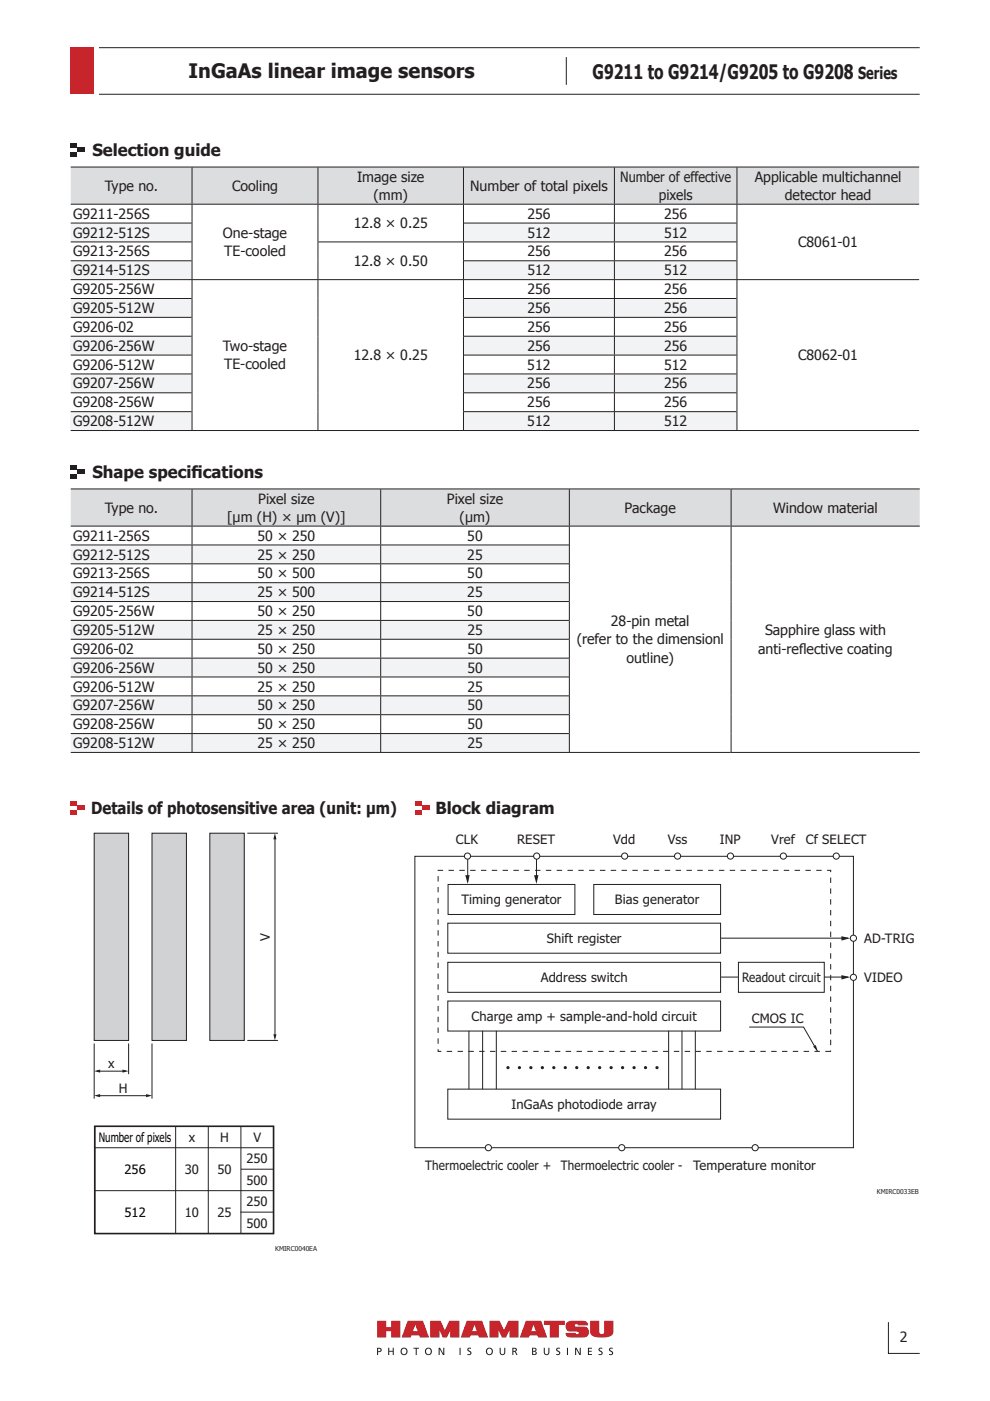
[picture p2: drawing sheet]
<svg xmlns="http://www.w3.org/2000/svg" width="210mm" height="297mm" viewBox="0 0 210 297" stroke-linecap="round" stroke-linejoin="round" font-family="sans-serif">
<g fill="#c8242b">
<path d="M79.9 280h2v1.4h1v-1.4h2v3.6h-2v-1.4h-1v1.4h-2z"/>
<path d="M115.3 280h4.4v.9h-1.2v2.7h-1.9v-2.7h-1.3z"/>
<path d="M91.2 280h2.2l.9 2 .9-2h2.2v3.6h-1.9v-1.5l-.7 1.5h-.9l-.7-1.5v1.5h-2z"/>
<path d="M103.8 280h2.1l1 2 .9-2h2.1v3.6h-1.9v-1.5l-.7 1.5h-.9l-.7-1.5v1.5h-1.9z"/>
<path d="M120.3 280.3l.8-.3h2.5a.92 .92 0 0 1 1.1 1h-2.1a.36 .36 0 0 0-.4-.3 .36 .36 0 0 0-.3 .3l.3 .3h1.2a1.19 1.19 0 0 1 1.4 1.2 1.19 1.19 0 0 1-1.5 1.1h-1.7a1.37 1.37 0 0 1-1.6-.7l-.1-.3h2.1l.4 .3 .3-.3-.1-.2-1.3-.1a1.16 1.16 0 0 1-1.3-.6 1.16 1.16 0 0 1 .3-1.4z"/>
<path d="M125.1 280h2v2.3a.53 .53 0 0 0 .5 .6 .53 .53 0 0 0 .5-.6v-2.3h2v2a1.33 1.33 0 0 1-1.5 1.5l-.5 .1a4.7 4.7 0 0 1-2.7-.6l-.3-.7z"/>
<path d="M86.4 280l-1.3 3.6h2l.1-.5h1.7l.1 .5h2l-1.3-3.6zM88.1 280.9l.4 1.3h-.9z"/>
<path d="M99 280l-1.3 3.6h1.9l.2-.5h1.6l.2 .5h1.9l-1.3-3.6zM100.6 280.9l.5 1.3h-1z"/>
<path d="M111.5 280l-1.3 3.6h1.9l.2-.5h1.6l.2 .5h1.9l-1.3-3.6zM113.1 280.9l.5 1.3h-1z"/>
</g>
<path d="M79.9 285.8h.7l.3 .4a.57 .57 0 0 1-.7 .5v.6h-.3zM80.2 285.9v.6l.4-.1v-.3zM82.3 285.8v1.5h.2v-.7h.8v.7h.2v-1.5h-.2v.6h-.8v-.6zM84.9 286.5a.79 .79 0 0 1 1.5 0 .79 .79 0 0 1-1.5 0zM85.1 286.6a.56 .56 0 0 0 1.1 0 .56 .56 0 0 0-1.1 0zM87.7 285.8v.1h.4v1.4h.3v-1.4h.4v-.1zM90 286.5a.8 .8 0 0 1 1.6 0 .8 .8 0 0 1-1.6 0zM90.3 286.6a.56 .56 0 0 0 1.1 0 .56 .56 0 0 0-1.1 0zM93 285.8v1.5h.2v-1.3l.7 1.3h.3v-1.5h-.2v1.2l-.7-1.2zM97.4 285.8v1.5h.3v-1.5zM99.1 285.9a.55 .55 0 0 0 .5 .8l.1 .3h-.6v.3a.54 .54 0 0 0 .8-.3 .54 .54 0 0 0-.5-.7v-.3h.5v-.2l-.3-.1zM103 286.5a.79 .79 0 0 1 1.5 0 .79 .79 0 0 1-1.5 0zM103.2 286.6a.56 .56 0 0 0 1.1 0 .56 .56 0 0 0-1.1 0zM105.9 285.8v.9a.6 .6 0 0 0 .6 .6 .6 .6 0 0 0 .6-.6v-.9h-.2v1.1l-.1 .2h-.5l-.1-1.3zM108.6 285.8a.7 .7 0 0 1 1 .4l-.3 .3 .4 .8h-.2l-.3-.5-.2-.2h-.2v.7h-.2zM108.8 285.9v.5l.5-.1-.1-.3zM112.8 285.8l.9 .1v.4l-.2 .2 .3 .4-.3 .4h-.7zM113 285.9v.5l.5-.1v-.3zM113 286.6v.5l.5-.1v-.3zM115.3 285.8v.9a.6 .6 0 0 0 .6 .6 .6 .6 0 0 0 .6-.6v-.9h-.2l-.1 1.1-.1 .2h-.4l-.2-1.3zM118 285.9a.55 .55 0 0 0 .5 .8v.3h-.6v.3a.54 .54 0 0 0 .9-.3 .54 .54 0 0 0-.6-.7v-.3h.5v-.2l-.3-.1zM120.2 285.8v1.5h.2v-1.5zM121.9 285.8v1.5h.3v-1.3l.7 1.3h.2v-1.5h-.2v1.2l-.7-1.2zM124.7 285.8v1.5h.8v-.2h-.6v-.5h.6v-.2h-.6v-.5h.6v-.1zM127 285.9a.55 .55 0 0 0 .4 .8l.1 .3h-.6v.3a.54 .54 0 0 0 .9-.3 .54 .54 0 0 0-.6-.7v-.3h.5v-.2l-.3-.1zM129.2 285.9a.55 .55 0 0 0 .5 .8v.3h-.6v.3a.54 .54 0 0 0 .9-.3 .54 .54 0 0 0-.6-.7v-.3h.5v-.2l-.3-.1z" fill="#231f20"/>
<path d="M21 10.1h174M21 20h174" fill="none" stroke="#231f20" stroke-width=".21"/>
<path d="M15 10.1h4.9v9.9h-4.9z" fill="#c8242b"/>
<path d="M120.1 12.1v5.9M188.4 280.3v6.7h6.6" fill="none" stroke="#231f20" stroke-width=".21"/>
<path d="M15 31.3h1.5v1h-1.5z" fill="#fff"/>
<path d="M15 30.3h1.5v1h-1.5z" fill="#231f20"/>
<path d="M16.5 30.3h1.5v1h-1.5z" fill="#fff"/>
<g fill="#231f20">
<path d="M16.5 31.3h1.5v1h-1.5z"/>
<path d="M15 32.3h1.5v1h-1.5z"/>
</g>
<g fill="#fff">
<path d="M16.5 32.3h1.5v1h-1.5z"/>
<path d="M15 99.5h1.5v1h-1.5z"/>
</g>
<path d="M15 98.5h1.5v1h-1.5z" fill="#231f20"/>
<path d="M16.5 98.5h1.5v1h-1.5z" fill="#fff"/>
<g fill="#231f20">
<path d="M16.5 99.5h1.5v1h-1.5z"/>
<path d="M15 100.5h1.5v1h-1.5z"/>
</g>
<path d="M16.5 100.5h1.5v1h-1.5z" fill="#fff"/>
<g fill="#dcdddf">
<path d="M67.4 35.4h30.9v7.9h-30.9z"/>
<path d="M15 35.4h25.7v7.9h-25.7zM40.7 35.4h26.7v7.9h-26.7zM98.3 35.4h32v7.9h-32zM130.3 35.4h26v7.9h-26zM156.3 35.4h38.6v7.9h-38.6z"/>
</g>
<g fill="#f2f3f4">
<path d="M130.3 47.3h26v4h-26z"/>
<path d="M130.3 55.3h26v4h-26z"/>
<path d="M15 71.3h25.7v4h-25.7z"/>
<path d="M15 87.3h25.7v4h-25.7z"/>
<path d="M15 47.3h25.7v4h-25.7zM98.3 47.3h32v4h-32z"/>
<path d="M15 55.3h25.7v4h-25.7zM98.3 55.3h32v4h-32z"/>
<path d="M15 63.3h25.7v4h-25.7zM98.3 63.3h32v4h-32zM130.3 63.3h26v4h-26z"/>
<path d="M98.3 71.3h32v4h-32zM130.3 71.3h26v4h-26zM98.3 87.3h32v4h-32zM130.3 87.3h26v4h-26z"/>
<path d="M15 79.3h25.7v4h-25.7zM98.3 79.3h32v4h-32zM130.3 79.3h26v4h-26z"/>
</g>
<g fill="none" stroke="#231f20" stroke-width=".21">
<path d="M15 35.4h179.9M40.7 35.5v7.7M67.4 35.5v7.7M98.3 35.5v7.7M130.3 35.5v7.7M156.3 35.5v7.7M15 43.3h179.9M15 59.3h179.9M15 47.3h25.6M15 51.3h25.6M15 55.3h25.6M40.7 43.4v15.8"/>
<path d="M40.7 59.4v31.8M67.4 43.4v15.8M67.4 59.4v31.8M67.5 51.3h88.7M98.3 43.4v7.8M98.3 51.4v7.8M98.3 59.4v31.8M98.4 47.3h57.8M98.4 55.3h57.8M130.3 43.4v3.8M130.3 47.4v3.8M130.3 51.4v3.8"/>
<path d="M130.3 55.4v3.8M130.3 59.4v3.8M156.3 43.4v15.8M156.3 59.4v31.8M15 63.3h25.6M15 67.3h25.6M15 71.3h25.6M15 75.3h25.6M15 79.3h25.6M98.4 63.3h57.8M98.4 67.3h57.8M98.4 71.3h57.8"/>
<path d="M98.4 75.3h57.8M98.4 79.3h57.8M130.3 63.4v3.8M130.3 67.4v3.8M130.3 71.4v3.8M130.3 75.4v3.8M130.3 79.4v3.8M15 91.3h179.9M15 83.3h25.6M15 87.3h25.6M98.4 83.3h57.8M98.4 87.3h57.8"/>
<path d="M130.3 83.4v3.8M130.3 87.4v3.8"/>
</g>
<g fill="#dcdddf">
<path d="M80.7 103.7h40v7.8h-40z"/>
<path d="M15 103.7h25.7v7.8h-25.7zM40.7 103.7h40v7.8h-40zM120.7 103.7h34.3v7.8h-34.3zM155 103.7h40v7.8h-40z"/>
</g>
<g fill="#f2f3f4">
<path d="M80.7 115.5h40v4h-40z"/>
<path d="M80.7 123.5h40v4h-40z"/>
<path d="M15 115.5h25.7v4h-25.7zM40.7 115.5h40v4h-40z"/>
<path d="M15 123.5h25.7v4h-25.7zM40.7 123.5h40v4h-40z"/>
<path d="M15 131.5h25.7v4h-25.7zM40.7 131.5h40v4h-40zM80.7 131.5h40v4h-40z"/>
<path d="M15 139.5h25.7v4h-25.7zM40.7 139.5h40v4h-40zM80.7 139.5h40v4h-40z"/>
<path d="M15 147.5h25.7v4h-25.7zM40.7 147.5h40v4h-40zM80.7 147.5h40v4h-40z"/>
<path d="M15 155.5h25.7v4h-25.7zM40.7 155.5h40v4h-40zM80.7 155.5h40v4h-40z"/>
</g>
<g fill="none" stroke="#231f20" stroke-width=".21">
<path d="M15 103.7h180M15 111.5h180M15 115.5h105.6M15 119.5h105.6M40.7 103.8v7.7M40.7 111.6v3.9M40.7 115.6v3.9M40.7 119.6v3.9M80.7 103.8v7.7M80.7 111.6v3.9M80.7 115.6v3.9M80.7 119.6v3.9"/>
<path d="M120.7 103.8v7.7M120.7 111.6v47.8M155 103.8v7.7M155 111.6v47.8M15 123.5h105.6M15 127.5h105.6M15 131.5h105.6M15 135.5h105.6M15 139.5h105.6M40.7 123.6v3.9M40.7 127.6v3.8M40.7 131.6v3.8"/>
<path d="M40.7 135.6v3.8M40.7 139.6v3.8M80.7 123.6v3.9M80.7 127.6v3.8M80.7 131.6v3.8M80.7 135.6v3.8M80.7 139.6v3.8M15 143.5h105.6M15 147.5h105.6M15 151.5h105.6M15 155.5h105.6M15 159.5h180"/>
<path d="M40.7 143.6v3.8M40.7 147.6v3.8M40.7 151.6v3.8M40.7 155.6v3.8M80.7 143.6v3.8M80.7 147.6v3.8M80.7 151.6v3.8M80.7 155.6v3.8"/>
</g>
<path d="M15 170.8h1.5v1h-1.5z" fill="#fff"/>
<path d="M15 169.8h1.5v1h-1.5z" fill="#c8242b"/>
<path d="M16.5 169.8h1.5v1h-1.5z" fill="#fff"/>
<g fill="#c8242b">
<path d="M16.5 170.8h1.5v1h-1.5z"/>
<path d="M15 171.8h1.5v1h-1.5z"/>
</g>
<g fill="#fff">
<path d="M16.5 171.8h1.5v1h-1.5z"/>
<path d="M88 170.8h1.5v1h-1.5z"/>
</g>
<path d="M88 169.8h1.5v1h-1.5z" fill="#c8242b"/>
<path d="M89.5 169.8h1.5v1h-1.5z" fill="#fff"/>
<g fill="#c8242b">
<path d="M89.5 170.8h1.5v1h-1.5z"/>
<path d="M88 171.8h1.5v1h-1.5z"/>
</g>
<path d="M89.5 171.8h1.5v1h-1.5z" fill="#fff"/>
<path d="M20 176.7h7.3v43.9h-7.3z" fill="#d1d2d4"/>
<path d="M20 176.7h7.3v43.9h-7.3z" fill="none" stroke="#231f20" stroke-width=".21"/>
<path d="M32.2 176.7h7.3v43.9h-7.3z" fill="#d1d2d4"/>
<path d="M32.2 176.7h7.3v43.9h-7.3z" fill="none" stroke="#231f20" stroke-width=".21"/>
<path d="M44.5 176.7h7.3v43.9h-7.3z" fill="#d1d2d4"/>
<path d="M44.5 176.7h7.3v43.9h-7.3zM52.4 176.7h6.5M20 221.2v11.7M20.6 232.3h11M27.3 221.2v6.5M32.2 221.2v11.7M52.4 220.6h6.5" fill="none" stroke="#231f20" stroke-width=".21"/>
<g fill="#231f20">
<path d="M31 232l1.3 .3-1.3 .3z"/>
<path d="M19.9 232.3l1.3-.3v.6z"/>
</g>
<path d="M20.6 227.1h6" fill="none" stroke="#231f20" stroke-width=".21"/>
<g fill="#231f20">
<path d="M26 226.8l1.3 .3-1.3 .3z"/>
<path d="M19.9 227.1l1.3-.3v.6z"/>
</g>
<path d="M58.3 177.3v42.6" fill="none" stroke="#231f20" stroke-width=".21"/>
<g fill="#231f20">
<path d="M58.3 176.7l.3 1.3h-.6z"/>
<path d="M58 219.3h.6l-.3 1.3z"/>
</g>
<path d="M20.1 238.8h37.9v22.7h-37.9z" fill="none" stroke="#231f20" stroke-width=".34"/>
<path d="M20.1 238.8v22.7M37.2 238.8v22.7M44.2 238.8v22.7M51.1 238.8v22.7M58 238.8v22.7M20.1 243.3h37.9M20.1 252.4h37.9M51 257h7M51.1 247.9h6.9" fill="none" stroke="#231f20" stroke-width=".21"/>
<path d="M99.2 181.6v5.4z" fill="#fff"/>
<path d="M99.2 181.6v5.4" fill="none" stroke="#231f20" stroke-width=".21"/>
<path d="M98.7 185.6l.9-.1-.4 1.9z" fill="#231f20"/>
<path d="M113.7 181.6v5.4z" fill="#fff"/>
<path d="M113.7 181.6v5.4" fill="none" stroke="#231f20" stroke-width=".21"/>
<path d="M113.2 185.6l1-.1-.5 1.9z" fill="#231f20"/>
<path d="M152.9 207.2h26.9z" fill="#fff"/>
<path d="M152.9 207.2h26.9" fill="none" stroke="#231f20" stroke-width=".21"/>
<path d="M178.4 206.7l1.9 .5-1.9 .5z" fill="#231f20"/>
<path d="M152.9 198.9h26.9z" fill="#fff"/>
<path d="M152.9 198.9h26.9" fill="none" stroke="#231f20" stroke-width=".21"/>
<path d="M178.4 198.5l1.9 .4-1.9 .5z" fill="#231f20"/>
<path d="M88 181.6h92.9v61.7h-92.9zM94.9 195.7h57.9v6.4h-57.9zM95 187.5h26.9v6.4h-26.9zM125.9 187.5h26.9v6.4h-26.9zM94.9 204h57.9v6.4h-57.9zM94.9 212.2h57.9v6.4h-57.9zM94.9 230.9h57.9v6.4h-57.9z" fill="none" stroke="#231f20" stroke-width=".21"/>
<path d="M92.9 184.5h83.2v38.4h-83.2z" fill="none" stroke="#231f20" stroke-width=".21" stroke-dasharray="1.1 1.1" stroke-linecap="butt"/>
<circle cx="99.1" cy="181.5" r=".65" fill="#fff"/>
<circle cx="99.1" cy="181.5" r=".65" fill="none" stroke="#231f20" stroke-width=".21"/>
<circle cx="113.8" cy="181.5" r=".65" fill="#fff"/>
<circle cx="113.8" cy="181.5" r=".65" fill="none" stroke="#231f20" stroke-width=".21"/>
<circle cx="132.4" cy="181.5" r=".65" fill="#fff"/>
<circle cx="132.4" cy="181.5" r=".65" fill="none" stroke="#231f20" stroke-width=".21"/>
<circle cx="143.7" cy="181.5" r=".65" fill="#fff"/>
<circle cx="143.7" cy="181.5" r=".65" fill="none" stroke="#231f20" stroke-width=".21"/>
<circle cx="154.9" cy="181.5" r=".65" fill="#fff"/>
<circle cx="154.9" cy="181.5" r=".65" fill="none" stroke="#231f20" stroke-width=".21"/>
<circle cx="166.1" cy="181.5" r=".65" fill="#fff"/>
<circle cx="166.1" cy="181.5" r=".65" fill="none" stroke="#231f20" stroke-width=".21"/>
<circle cx="177.3" cy="181.5" r=".65" fill="#fff"/>
<circle cx="177.3" cy="181.5" r=".65" fill="none" stroke="#231f20" stroke-width=".21"/>
<circle cx="180.9" cy="198.9" r=".65" fill="#fff"/>
<circle cx="180.9" cy="198.9" r=".65" fill="none" stroke="#231f20" stroke-width=".21"/>
<circle cx="180.9" cy="207.2" r=".65" fill="#fff"/>
<circle cx="180.9" cy="207.2" r=".65" fill="none" stroke="#231f20" stroke-width=".21"/>
<circle cx="160.1" cy="243.3" r=".65" fill="#fff"/>
<circle cx="160.1" cy="243.3" r=".65" fill="none" stroke="#231f20" stroke-width=".21"/>
<circle cx="131.8" cy="243.3" r=".65" fill="#fff"/>
<circle cx="131.8" cy="243.3" r=".65" fill="none" stroke="#231f20" stroke-width=".21"/>
<circle cx="103.5" cy="243.3" r=".65" fill="#fff"/>
<g fill="none" stroke="#231f20" stroke-width=".21">
<path d="M99.4 218.5v12.4M102.3 218.5v12.4M105.2 218.5v12.4M141.8 218.5v12.4M144.6 218.5v12.4M147.4 218.5v12.4"/>
<circle cx="103.5" cy="243.3" r=".65"/>
</g>
<path d="M107.7 226.4h32.5" fill="none" stroke="#231f20" stroke-width=".69" stroke-dasharray="0 2.4"/>
<path d="M156.6 204h18.2v6.4h-18.2z" fill="#fff"/>
<path d="M156.6 204h18.2v6.4h-18.2zM158.9 217.8h11.5l2.9 5" fill="none" stroke="#231f20" stroke-width=".21"/>
<path d="M172.4 221.9l.6-.3 .3 1.3z" fill="#231f20"/>
<g font-size="4.2" fill="#231f20">
<text x="40" y="16.6">InGaAs linear image sensors</text>
<text x="125.6" y="16.7">G9211 to G9214/G9205 to G9208</text>
</g>
<g font-size="3.5" fill="#231f20">
<text x="182" y="16.7">Series</text>
<text x="19.6" y="33.1">Selection guide</text>
<text x="19.6" y="101.3">Shape specifcations</text>
<text x="40.6" y="101.3">i</text>
<text x="19.3" y="172.6">Details of photosensitive area (unit: μm)</text>
<text x="92.3" y="172.6">Block diagram</text>
</g>
<g font-size="3" fill="#231f20">
<text x="22.2" y="40.4">Type no.</text>
<text x="49.2" y="40.4">Cooling</text>
<text x="75.7" y="38.5">Image size</text>
<text x="99.7" y="40.4">Number of total pixels</text>
<text x="131.5" y="38.5">Number of effective</text>
<text x="160" y="38.5">Applicable multichannel</text>
<text x="15.5" y="46.4">G9211-256S</text>
<text x="79.2" y="42.4">(mm)</text>
<text x="111.8" y="46.4">256</text>
<text x="139.7" y="42.4">pixels</text>
<text x="140.8" y="46.4">256</text>
<text x="166.4" y="42.4">detector head</text>
<text x="15.5" y="50.4">G9212-512S</text>
<text x="47.3" y="50.4">One-stage</text>
<text x="75" y="48.4">12.8 × 0.25</text>
<text x="111.8" y="50.4">512</text>
<text x="140.8" y="50.4">512</text>
<text x="169.2" y="52.4">C8061-01</text>
<text x="15.5" y="58.4">G9214-512S</text>
<text x="15.5" y="54.4">G9213-256S</text>
<text x="47.5" y="54.3">TE-cooled</text>
<text x="75" y="56.4">12.8 × 0.50</text>
<text x="111.8" y="58.4">512</text>
<text x="111.8" y="54.4">256</text>
<text x="140.8" y="58.4">512</text>
<text x="140.8" y="54.4">256</text>
<text x="15.5" y="62.4">G9205-256W</text>
<text x="111.8" y="62.4">256</text>
<text x="140.8" y="62.4">256</text>
<text x="15.5" y="70.4">G9206-02</text>
<text x="15.5" y="66.4">G9205-512W</text>
<text x="111.8" y="70.4">256</text>
<text x="111.8" y="66.4">256</text>
<text x="140.8" y="70.4">256</text>
<text x="140.8" y="66.4">256</text>
<text x="15.5" y="74.4">G9206-256W</text>
<text x="47.3" y="74.4">Two-stage</text>
<text x="75" y="76.4">12.8 × 0.25</text>
<text x="111.8" y="74.4">256</text>
<text x="140.8" y="74.4">256</text>
<text x="169.2" y="76.4">C8062-01</text>
<text x="15.5" y="82.4">G9207-256W</text>
<text x="15.5" y="78.4">G9206-512W</text>
<text x="47.5" y="78.3">TE-cooled</text>
<text x="111.8" y="82.4">256</text>
<text x="111.8" y="78.4">512</text>
<text x="140.8" y="82.4">256</text>
<text x="140.8" y="78.4">512</text>
<text x="15.5" y="86.4">G9208-256W</text>
<text x="111.8" y="86.4">256</text>
<text x="140.8" y="86.4">256</text>
<text x="15.5" y="90.3">G9208-512W</text>
<text x="111.8" y="90.3">512</text>
<text x="140.8" y="90.3">512</text>
<text x="54.8" y="106.9">Pixel size</text>
<text x="94.8" y="106.9">Pixel size</text>
<text x="22.2" y="108.7">Type no.</text>
<text x="48.2" y="110.6">[μm (H) × μm (V)]</text>
<text x="97.5" y="110.6">(μm)</text>
<text x="132.4" y="108.7">Package</text>
<text x="163.9" y="108.7">Window material</text>
<text x="15.5" y="118.6">G9212-512S</text>
<text x="15.5" y="114.6">G9211-256S</text>
<text x="54.6" y="118.6">25 × 250</text>
<text x="54.6" y="114.6">50 × 250</text>
<text x="99.1" y="118.6">25</text>
<text x="99.1" y="114.6">50</text>
<text x="15.5" y="122.6">G9213-256S</text>
<text x="54.6" y="122.6">50 × 500</text>
<text x="99.1" y="122.6">50</text>
<text x="15.5" y="126.6">G9214-512S</text>
<text x="15.5" y="130.6">G9205-256W</text>
<text x="54.6" y="126.6">25 × 500</text>
<text x="54.6" y="130.6">50 × 250</text>
<text x="99.1" y="126.6">25</text>
<text x="99.1" y="130.6">50</text>
<text x="15.5" y="134.6">G9205-512W</text>
<text x="54.6" y="134.6">25 × 250</text>
<text x="99.1" y="134.6">25</text>
<text x="122.3" y="136.6">(refer to the dimensionl</text>
<text x="129.5" y="132.7">28-pin metal</text>
<text x="162.2" y="134.7">Sapphire glass with</text>
<text x="15.5" y="138.6">G9206-02</text>
<text x="15.5" y="142.6">G9206-256W</text>
<text x="54.6" y="138.6">50 × 250</text>
<text x="54.6" y="142.6">50 × 250</text>
<text x="99.1" y="138.6">50</text>
<text x="99.1" y="142.6">50</text>
<text x="132.8" y="140.5">outline)</text>
<text x="160.8" y="138.6">anti-refective coating</text>
<text x="169.4" y="138.6">l</text>
<text x="15.5" y="146.6">G9206-512W</text>
<text x="54.6" y="146.6">25 × 250</text>
<text x="99.1" y="146.6">25</text>
<text x="15.5" y="150.6">G9207-256W</text>
<text x="15.5" y="154.6">G9208-256W</text>
<text x="54.6" y="150.6">50 × 250</text>
<text x="54.6" y="154.6">50 × 250</text>
<text x="99.1" y="150.6">50</text>
<text x="99.1" y="154.6">50</text>
<text x="15.5" y="158.6">G9208-512W</text>
<text x="54.6" y="158.6">25 × 250</text>
<text x="99.1" y="158.6">25</text>
<text x="190.8" y="284.5">2</text>
</g>
<g font-size="2.8" fill="#231f20">
<text x="96.7" y="179">CLK</text>
<text x="109.6" y="179">RESET</text>
<text x="130" y="179">Vdd</text>
<text x="141.6" y="179">Vss</text>
<text x="152.6" y="179">INP</text>
<text x="163.5" y="179">Vref</text>
<text x="170.9" y="179">Cf SELECT</text>
<text x="97.8" y="191.7">Timing generator</text>
<text x="130.4" y="191.7">Bias generator</text>
<text x="57.2" y="199.4" transform="rotate(-90 57.2 199.4)">V</text>
<text x="115.9" y="199.9">Shift register</text>
<text x="183.2" y="199.9">AD-TRIG</text>
<text x="114.7" y="208.2">Address switch</text>
<text x="157.3" y="208.2">Readout circuit</text>
<text x="183.2" y="208.2">VIDEO</text>
<text x="100" y="216.4">Charge amp + sample-and-hold circuit</text>
<text x="159.4" y="216.9">CMOS IC</text>
<text x="22.9" y="226.4">x</text>
<text x="25.2" y="231.6">H</text>
<text x="108.5" y="235.1">InGaAs photodiode array</text>
<text x="40" y="242.1">x</text>
<text x="46.7" y="242.1">H</text>
<text x="53.7" y="242.1">V</text>
<text x="39.2" y="248.9">30</text>
<text x="46.1" y="248.9">50</text>
<text x="52.2" y="246.7">250</text>
<text x="52.2" y="251.2">500</text>
<text x="90.2" y="248">Thermoelectric cooler +</text>
<text x="118.9" y="248">Thermoelectric cooler -</text>
<text x="146.9" y="248">Temperature monitor</text>
<text x="52.2" y="255.8">250</text>
<text x="39.2" y="258">10</text>
<text x="46.1" y="258">25</text>
<text x="52.2" y="260.3">500</text>
</g>
<g font-size="2.8" fill="#030303">
<text x="20.9" y="242.1">Number of pixels</text>
<text x="26.4" y="248.9">256</text>
<text x="26.4" y="258">512</text>
</g>
<g font-size="1.4" fill="#231f20">
<text x="185.9" y="253.1">KMIRC0033EB</text>
<text x="58.3" y="265.3">KMIRC0040EA</text>
</g>
</svg>
